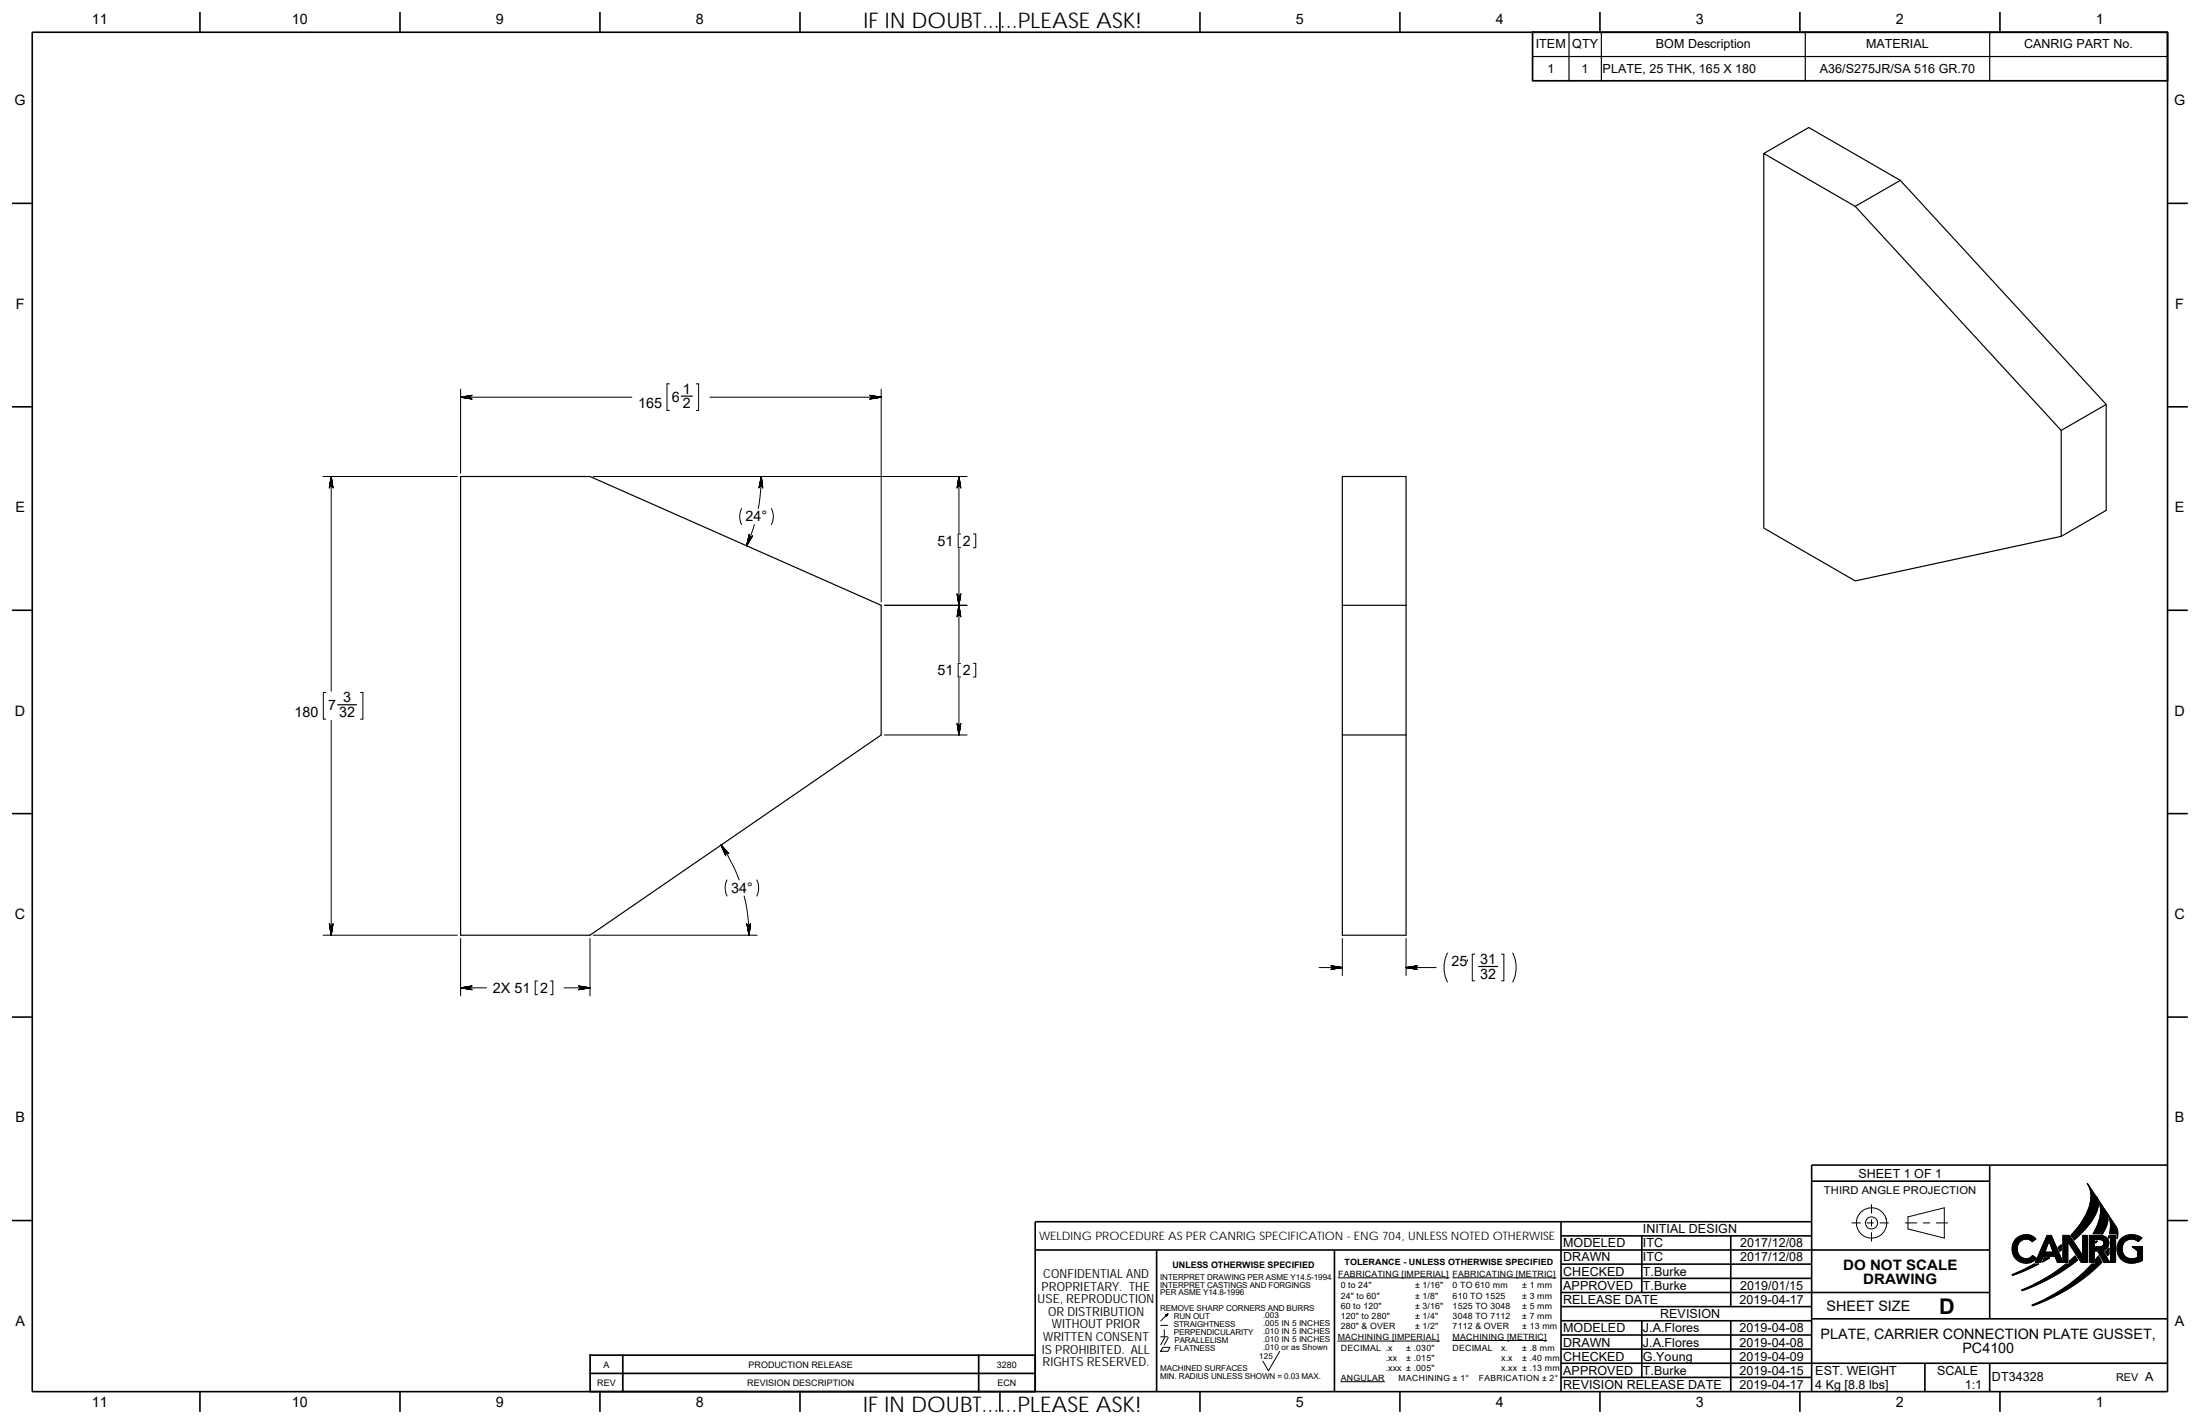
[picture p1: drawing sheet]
<svg xmlns="http://www.w3.org/2000/svg" width="432mm" height="279mm" viewBox="0 0 432 279" stroke-linecap="round" stroke-linejoin="round" font-family="sans-serif">
<g fill="none" stroke="#000" stroke-width=".32">
<path d="M6.3 6.3h419.1v266.8l-419.1-.1zM39.2 2.4v3.9M78.5 2.4v3.9M117.8 2.4v3.9M157 2.4v3.9M196.3 2.4v3.9M235.5 2.4v3.9M274.8 2.4v3.9M314 2.4v3.9M353.3 2.4v3.9M392.5 2.4v3.9M2.4 39.9h3.9"/>
<path d="M425.4 39.9h4M2.4 79.8h3.9M425.4 79.8h4M2.4 119.7h3.9M425.4 119.7h4M6.3 139.7h.1M425.4 139.7h.1M2.4 159.6h3.9M425.4 159.6h4M2.4 199.6h3.9M425.4 199.6h4M2.4 239.5h3.9"/>
<path d="M306.4 239.7v33.3M355.6 231.8h34.9M355.6 239.7h-152.4v33.3M390.5 228.6v30.2M425.4 228.6h-69.8v44.4M425.4 239.5h4M203.2 245.3h187.3M227 245.3v27.8M261.9 245.3v27.8M306.4 253.6h84.1M306.4 256.4h49.2M306.4 259.1h49.2"/>
<path d="M306.4 250.8h49.2M306.4 242.5h49.2M306.4 248h49.2M322.2 259.1v11.2M322.2 242.5v11.1M339.7 242.5v13.9M339.7 259.1v14M355.6 258.8h69.8M39.2 273v4M78.5 273.1v3.9M117.8 273.1v3.9M157 273v4"/>
<path d="M196.3 273v4M235.5 273v4M274.8 273v4M306.4 270.3h49.2M306.4 267.5h119M306.4 261.9h49.2M306.4 264.7h49.2M314 273v4M353.3 273v4M377.8 267.5v5.5M390.5 267.5v5.5M392.5 273v4"/>
</g>
<g fill="none" stroke="#000" stroke-width=".2">
<path d="M90.4 76.3v16.6M90.4 77.9h33.6M131.4 75.3h-.5v5.2h.5M136.7 75.3h.4v5.2h-.4M139.3 77.9h33.7M173 76.3v41.8M63.4 93.5h26.4M65 93.5v42.1M116.4 93.5h73.4M145.6 99.8l-.3 .9-.1 .9 .4 1.3M149.4 93.5l-.2 3.5-.4 2.8M151.4 99.8l.3 .9 .1 .9-.4 1.3"/>
<path d="M188.2 93.5v11M148.1 102.9l-1.6 4.2M173.6 118.8h16.2M188.2 107.7v22.2M188.5 104.8h-.4v2.7h.4M191.1 104.8h.4v2.7h-.4M63.9 135.9h-.4v5.2h.4M70.8 135.9h.4v5.2h-.4M188.2 133.1v11.1M188.5 130.2h-.4v2.6h.4M191.1 130.2h.4v2.6h-.4M65 141.3v42.2"/>
<path d="M173.6 144.2h16.2M141.5 165.8a30.5 30.5 0 0 1 3.6 6.9M142.7 172.7l-.3 .8-.1 1 .4 1.3M146.1 175.8a31.5 31.5 0 0 1 .9 7.7M148.5 172.7l.3 .8 .1 1-.4 1.3M63.4 183.5h26.4M90.4 193.8h5.1M90.4 184.1v11.3M105.5 192.5h-.4v2.7h.4M108 192.5h.5v2.7h-.5M110.7 193.8h5.1M115.8 184.1v11.3"/>
<path d="M116.4 183.5h32.2M258.9 189.8h4.6M263.5 184.1v7.3M276 184.1v7.3M276 189.8h5.9M284.1 187a6.3 6.3 0 0 0 0 5.7M289.4 187.2h-.4v5.2h.4M294.7 187.2h.5v5.2h-.5M296.9 187a6.3 6.3 0 0 1 0 5.7M363.5 239.9h1.7M366.4 239.9h1.3M367.3 236.4v1.6"/>
<path d="M367.3 239.3v1.3M369 239.9h1.6M374 239.9h2.2M374.5 238.8l7.1-1.8v5.9l-7.1-1.8zM377.5 239.9h1.3M380 239.9h2.3M409.7 232.2l1.8 2.7a3.6 3.6 0 0 1-.4 3.7 19.7 19.7 0 0 1-4 4.7l-.6-.9a12.5 12.5 0 0 0 3.9-7.6l-.3-1.7zM411.5 234.9l1.9 2.8a3.5 3.5 0 0 1-.2 3.5l-.6 .9h-1.8a7.3 7.3 0 0 0 1.1-6.4zM413.5 238l1.8 2.7a2.91 2.91 0 0 1 .2 2.3v-.9h-1.5a5.1 5.1 0 0 0-.5-4.1zM229.2 257.8l-1.4 1.4M262.7 250.7h21.7M285.1 250.7h20.3"/>
<path d="M367.3 241.9v1.6M394.9 250.1l4.3-2.1h.9l-3.8 1.8-1.3 .4zM395.5 243.2a2.72 2.72 0 0 1 4.1-.1l-.7 .5a1.8 1.8 0 0 0-2.3-.1 1.8 1.8 0 0 0-.6 2.2 1.68 1.68 0 0 0 2.9 .6l.8 .6a2.78 2.78 0 0 1-3.9 .2 2.78 2.78 0 0 1-.3-3.9zM396.8 253.1a34.5 34.5 0 0 0 8.7-5.1h.6v-.6l1.2-1 .5 .8a35.6 35.6 0 0 1-10.9 6zM398.8 256.1a32.8 32.8 0 0 0 11.8-8.1h.7v-.9l.6-.7 .6 1.3a35.8 35.8 0 0 1-13.6 8.5zM401.2 246.8h1.1l-1.4 .8zM401.8 242.4h.8l2.3 5.3v-5.3h1.3l2.5 3.9v-3.9h1v5.3h-1.2l-2.6-4.1-.1 4.1h-2l-.5-1.2h-2.3l-.5 1.2h-1zM402.2 243.5l.8 2.2h-1.7zM404 244.8l.6-.5v1l-.3 .2zM410.1 242.4a4.9 4.9 0 0 1 3.2 .3 1.47 1.47 0 0 1 .6 1.5 1.47 1.47 0 0 1-1.2 1.2l1.4 2.3h-1.2l-1.2-2.3h-.7v2.3h-.9zM411 243.2a2.06 2.06 0 0 1 1.8 .3l.1 .2a.81 .81 0 0 1-.3 .8 .81 .81 0 0 1-.8 .1h-.8zM411.3 243.5h.3l-.3 .4z"/>
<path d="M413.2 245.6l.7-.7v1.1l-.2 .4zM413.9 242.4v.5l-.1-.1zM414.3 242.4h.9v5.3h-.9zM419.7 243.6a1.96 1.96 0 0 0-2.6 .1 1.96 1.96 0 0 0-.2 2.7 1.96 1.96 0 0 0 2.7 .3v-1.3l-1.1-.8h2M420.4 242.9a2.93 2.93 0 0 0-3.9-.1 2.93 2.93 0 0 0-.5 3.9 3.4 3.4 0 0 0 4.5 .6M227.8 260.1h1.4M227.8 262.3h1.4M228.2 264.4h1.4l-.4 .7h-1.4zM228.5 260.9v1.4M228.6 262.5l-.8 1.3M229.3 262.5l-.8 1.3M251.2 265.2l-2.2 3.8-1.1-1.9"/>
<path d="M262.6 263.1h19.9M263.2 271.1h8.6M285.1 263h18.5"/>
<circle cx="367.3" cy="240" r="1.19"/>
<circle cx="367.3" cy="240" r="2.98"/>
</g>
<g fill="#000" stroke="#000" stroke-width=".2">
<path d="M90.4 77.9l2.3 .4z" fill-rule="evenodd"/>
<path d="M90.4 77.9l2.2 .4z" fill-rule="evenodd"/>
<path d="M90.4 77.9l2.1 .3z" fill-rule="evenodd"/>
<path d="M90.4 77.9l1.9 .1 .1 .1z" fill-rule="evenodd"/>
<path d="M90.4 77.9h1.9v.1z" fill-rule="evenodd"/>
<path d="M90.4 77.9l2-.2-.1 .2z" fill-rule="evenodd"/>
<path d="M90.4 77.9l2.1-.2z" fill-rule="evenodd"/>
<path d="M90.4 77.9l2.2-.3z" fill-rule="evenodd"/>
<path d="M90.4 77.9l2.3-.3z" fill-rule="evenodd"/>
<path d="M170.7 77.6l2.3 .3z" fill-rule="evenodd"/>
<path d="M170.8 77.6l2.2 .3z" fill-rule="evenodd"/>
<path d="M170.9 77.7l2.1 .2z" fill-rule="evenodd"/>
<path d="M171 77.7l2 .2h-2z" fill-rule="evenodd"/>
<path d="M171 77.9h2l-2 .1z" fill-rule="evenodd"/>
<path d="M171 78l2-.1-2 .2z" fill-rule="evenodd"/>
<path d="M171 78.1l2-.2-2.1 .3z" fill-rule="evenodd"/>
<path d="M170.8 78.3l2.2-.4z" fill-rule="evenodd"/>
<path d="M170.7 78.3l2.3-.4z" fill-rule="evenodd"/>
<path d="M65 93.5l-.4 2.3z" fill-rule="evenodd"/>
<path d="M65 93.5l-.3 2.2z" fill-rule="evenodd"/>
<path d="M65 93.5l-.3 2z" fill-rule="evenodd"/>
<path d="M65 93.5l-.1 1.9-.1 .1z" fill-rule="evenodd"/>
<path d="M65 93.5l.1 1.9h-.2z" fill-rule="evenodd"/>
<path d="M65 93.5l.2 2-.1-.1z" fill-rule="evenodd"/>
<path d="M65 93.5l.3 2z" fill-rule="evenodd"/>
<path d="M65 93.5l.3 2.2z" fill-rule="evenodd"/>
<path d="M65 93.5l.4 2.3z" fill-rule="evenodd"/>
<path d="M149.4 93.5l.3 2.3z" fill-rule="evenodd"/>
<path d="M149.4 93.5l.3 2.2z" fill-rule="evenodd"/>
<path d="M149.4 93.5l.2 2z" fill-rule="evenodd"/>
<path d="M149.4 93.5l.1 2-.1-.1z" fill-rule="evenodd"/>
<path d="M149.4 93.5v1.9h-.1z" fill-rule="evenodd"/>
<path d="M149.4 93.5l-.1 1.9h-.1z" fill-rule="evenodd"/>
<path d="M149.4 93.5l-.3 2z" fill-rule="evenodd"/>
<path d="M149.4 93.5l-.4 2.1z" fill-rule="evenodd"/>
<path d="M149.4 93.5l-.5 2.3z" fill-rule="evenodd"/>
<path d="M188.2 93.5l-.4 2.3z" fill-rule="evenodd"/>
<path d="M188.2 93.5l-.3 2.2z" fill-rule="evenodd"/>
<path d="M188.2 93.5l-.3 2z" fill-rule="evenodd"/>
<path d="M188.2 93.5v1.9l-.2 .1z" fill-rule="evenodd"/>
<path d="M188.2 93.5l.1 1.9h-.1z" fill-rule="evenodd"/>
<path d="M188.2 93.5l.2 2-.1-.1z" fill-rule="evenodd"/>
<path d="M188.2 93.5l.3 2z" fill-rule="evenodd"/>
<path d="M188.2 93.5l.4 2.2z" fill-rule="evenodd"/>
<path d="M188.2 93.5l.4 2.3z" fill-rule="evenodd"/>
<path d="M147 104.8l-.5 2.3z" fill-rule="evenodd"/>
<path d="M147 104.9l-.5 2.2z" fill-rule="evenodd"/>
<path d="M147 105.1l-.5 2z" fill-rule="evenodd"/>
<path d="M147.1 105.2l.1 .1-.7 1.8z" fill-rule="evenodd"/>
<path d="M147.2 105.3h.1l-.8 1.8z" fill-rule="evenodd"/>
<path d="M147.3 105.3h.1l-.9 1.8z" fill-rule="evenodd"/>
<path d="M147.4 105.3h.2l-1.1 1.8z" fill-rule="evenodd"/>
<path d="M147.7 105.2l-1.2 1.9z" fill-rule="evenodd"/>
<path d="M147.7 105.2v-.1l-1.2 2z" fill-rule="evenodd"/>
<path d="M188.2 118.8l-.4 2.3z" fill-rule="evenodd"/>
<path d="M188.2 118.8l-.3 2.1z" fill-rule="evenodd"/>
<path d="M188.2 118.8l-.3 2z" fill-rule="evenodd"/>
<path d="M188.2 118.8v1.9h-.2z" fill-rule="evenodd"/>
<path d="M188.2 118.8l.1 1.9h-.1z" fill-rule="evenodd"/>
<path d="M188.2 118.8l.2 1.9h-.1z" fill-rule="evenodd"/>
<path d="M188.2 118.8l.3 2z" fill-rule="evenodd"/>
<path d="M188.2 118.8l.4 2.1z" fill-rule="evenodd"/>
<path d="M188.2 118.8l.4 2.3z" fill-rule="evenodd"/>
<path d="M188.6 116.5l-.4 2.3z" fill-rule="evenodd"/>
<path d="M188.6 116.6l-.4 2.2z" fill-rule="evenodd"/>
<path d="M188.5 116.7l-.3 2.1z" fill-rule="evenodd"/>
<path d="M188.3 116.8h.1l-.2 2z" fill-rule="evenodd"/>
<path d="M188.2 116.8h.1l-.1 2z" fill-rule="evenodd"/>
<path d="M188 116.8h.2v2z" fill-rule="evenodd"/>
<path d="M187.9 116.7l.3 2.1z" fill-rule="evenodd"/>
<path d="M187.9 116.6l.3 2.2z" fill-rule="evenodd"/>
<path d="M187.8 116.5l.4 2.3z" fill-rule="evenodd"/>
<path d="M188.6 141.9l-.4 2.3z" fill-rule="evenodd"/>
<path d="M188.6 142l-.4 2.2z" fill-rule="evenodd"/>
<path d="M188.5 142.2l-.3 2z" fill-rule="evenodd"/>
<path d="M188.3 142.3l.1-.1-.2 2z" fill-rule="evenodd"/>
<path d="M188.2 142.3h.1l-.1 1.9z" fill-rule="evenodd"/>
<path d="M188 142.2l.2 .1v1.9z" fill-rule="evenodd"/>
<path d="M187.9 142.2l.3 2z" fill-rule="evenodd"/>
<path d="M187.9 142l.3 2.2z" fill-rule="evenodd"/>
<path d="M187.8 141.9l.4 2.3z" fill-rule="evenodd"/>
<path d="M141.5 165.8l1.6 1.7z" fill-rule="evenodd"/>
<path d="M141.5 165.8l1.5 1.6z" fill-rule="evenodd"/>
<path d="M141.5 165.8l1.4 1.6z" fill-rule="evenodd"/>
<path d="M141.5 165.8l1.2 1.6h-.1z" fill-rule="evenodd"/>
<path d="M141.5 165.8l1.1 1.6-.1 .1z" fill-rule="evenodd"/>
<path d="M141.5 165.8l1 1.7-.1 .1z" fill-rule="evenodd"/>
<path d="M141.5 165.8l.9 1.9z" fill-rule="evenodd"/>
<path d="M141.5 165.8l.9 2z" fill-rule="evenodd"/>
<path d="M141.5 165.8l.9 2.1z" fill-rule="evenodd"/>
<path d="M65.4 181.2l-.4 2.3z" fill-rule="evenodd"/>
<path d="M65.3 181.3l-.3 2.2z" fill-rule="evenodd"/>
<path d="M65.2 181.5l.1-.1-.3 2.1z" fill-rule="evenodd"/>
<path d="M65.1 181.5h.1l-.2 2z" fill-rule="evenodd"/>
<path d="M64.9 181.5h.2l-.1 2z" fill-rule="evenodd"/>
<path d="M64.8 181.5h.1l.1 2z" fill-rule="evenodd"/>
<path d="M64.7 181.4l.3 2.1z" fill-rule="evenodd"/>
<path d="M64.7 181.3l.3 2.2z" fill-rule="evenodd"/>
<path d="M64.6 181.2l.4 2.3z" fill-rule="evenodd"/>
<path d="M90.4 193.8l2.3 .4z" fill-rule="evenodd"/>
<path d="M90.4 193.8l2.2 .4z" fill-rule="evenodd"/>
<path d="M90.4 193.8l2.1 .3z" fill-rule="evenodd"/>
<path d="M90.4 193.8l1.9 .1 .1 .1z" fill-rule="evenodd"/>
<path d="M90.4 193.8h1.9v.1z" fill-rule="evenodd"/>
<path d="M90.4 193.8l2-.2-.1 .2z" fill-rule="evenodd"/>
<path d="M90.4 193.8l2.1-.3z" fill-rule="evenodd"/>
<path d="M90.4 193.8l2.2-.3z" fill-rule="evenodd"/>
<path d="M90.4 193.8l2.3-.4z" fill-rule="evenodd"/>
<path d="M113.5 193.4l2.3 .4z" fill-rule="evenodd"/>
<path d="M113.6 193.5l2.2 .3z" fill-rule="evenodd"/>
<path d="M113.7 193.5l2.1 .3z" fill-rule="evenodd"/>
<path d="M113.8 193.6l2 .2h-1.9z" fill-rule="evenodd"/>
<path d="M113.9 193.8h1.9l-1.9 .1z" fill-rule="evenodd"/>
<path d="M113.9 193.9l1.9-.1-2 .2z" fill-rule="evenodd"/>
<path d="M113.8 194l2-.2-2.1 .3z" fill-rule="evenodd"/>
<path d="M113.6 194.2l2.2-.4z" fill-rule="evenodd"/>
<path d="M113.5 194.2l2.3-.4z" fill-rule="evenodd"/>
<path d="M146.6 181.2l.4 2.3z" fill-rule="evenodd"/>
<path d="M146.6 181.3l.4 2.2z" fill-rule="evenodd"/>
<path d="M146.7 181.4l.3 2.1z" fill-rule="evenodd"/>
<path d="M146.8 181.5l.1 .1 .1 1.9z" fill-rule="evenodd"/>
<path d="M146.9 181.6l.1-.1v2z" fill-rule="evenodd"/>
<path d="M147 181.5h.1l-.1 2z" fill-rule="evenodd"/>
<path d="M147.2 181.4l-.2 2.1z" fill-rule="evenodd"/>
<path d="M147.3 181.3l-.3 2.2z" fill-rule="evenodd"/>
<path d="M147.3 181.2l-.3 2.3z" fill-rule="evenodd"/>
<path d="M261.2 190.2l2.3-.4z" fill-rule="evenodd"/>
<path d="M261.3 190.2l2.2-.4z" fill-rule="evenodd"/>
<path d="M261.5 190l2-.2-2.1 .3z" fill-rule="evenodd"/>
<path d="M261.5 189.9l2-.1-2 .2z" fill-rule="evenodd"/>
<path d="M261.5 189.8h2l-2 .1z" fill-rule="evenodd"/>
<path d="M261.5 189.7l2 .1h-2z" fill-rule="evenodd"/>
<path d="M261.4 189.6l2.1 .2z" fill-rule="evenodd"/>
<path d="M261.3 189.5l2.2 .3z" fill-rule="evenodd"/>
<path d="M261.2 189.5l2.3 .3z" fill-rule="evenodd"/>
<path d="M276 189.8l2.3-.3z" fill-rule="evenodd"/>
<path d="M276 189.8l2.1-.3z" fill-rule="evenodd"/>
<path d="M276 189.8l2-.2z" fill-rule="evenodd"/>
<path d="M276 189.8l1.9-.1v.1z" fill-rule="evenodd"/>
<path d="M276 189.8h1.9v.1z" fill-rule="evenodd"/>
<path d="M276 189.8l1.9 .1v.1z" fill-rule="evenodd"/>
<path d="M276 189.8l2 .3z" fill-rule="evenodd"/>
<path d="M276 189.8l2.1 .4z" fill-rule="evenodd"/>
<path d="M276 189.8l2.3 .4z" fill-rule="evenodd"/>
<path d="M409.7 232.2l1.9 2.8a3.5 3.5 0 0 1-.5 3.7l-1.9 2.5-2.1 2.1-.6-.9a13.9 13.9 0 0 0 3.9-7.2 4.5 4.5 0 0 0-.7-3z" fill-rule="evenodd"/>
<path d="M228.9 258l.3-.2z" fill-rule="evenodd"/>
<path d="M228.7 258l.5-.2z" fill-rule="evenodd"/>
<path d="M228.9 258.1l.3-.3-.2 .3z" fill-rule="evenodd"/>
<path d="M229.2 257.8l-.2 .5z" fill-rule="evenodd"/>
<path d="M394.9 250.1l4.3-2.1h.9l-4.1 1.9-1 .3z" fill-rule="evenodd"/>
<path d="M395.8 243a2.65 2.65 0 0 1 3.8 .1l-.7 .5a1.77 1.77 0 0 0-2.3-.2 1.77 1.77 0 0 0-.6 2.2 1.66 1.66 0 0 0 1.2 1.3 1.66 1.66 0 0 0 1.7-.6l.8 .6a2.78 2.78 0 0 1-4 .1 2.78 2.78 0 0 1 .1-4z" fill-rule="evenodd"/>
<path d="M398.8 256.1l2.6-1.2 2.3-1.3a27.7 27.7 0 0 0 5.4-4l1.5-1.6h.7v-.9l.6-.7 .6 1.3a35.8 35.8 0 0 1-13.6 8.5z" fill-rule="evenodd"/>
<path d="M401.8 242.4l-2.3 5.3h1l.5-1.2h2.3l.5 1.2h1.1l-2.3-5.3zM402.2 243.5l.8 2.2h-1.7z" fill-rule="evenodd"/>
<path d="M401.2 246.8h1.1l-1.4 .8z" fill-rule="evenodd"/>
<path d="M404.1 244.6l.5-.3v1l-.3 .2-.3-.7z" fill-rule="evenodd"/>
<path d="M396.8 253.1l2.3-1 2.5-1.4 3.9-2.7h.6v-.6l1.2-1 .5 .8a37 37 0 0 1-10.9 6z" fill-rule="evenodd"/>
<path d="M404.9 242.4h1.3l2.5 3.9v-3.9h1v5.3h-1.2l-2.6-4.1-.1 4.1h-.9z" fill-rule="evenodd"/>
<path d="M411.3 243.5h.3l-.3 .4z" fill-rule="evenodd"/>
<path d="M411.6 235l1.8 2.7a4.2 4.2 0 0 1-.8 4.4h-1.8a7.7 7.7 0 0 0 1.2-6.3z" fill-rule="evenodd"/>
<path d="M411 243.2h1.3l.5 .3a.77 .77 0 0 1 0 .9 .77 .77 0 0 1-.9 .2h-.9zM410.1 242.4v5.3h.9v-2.3h.7l1.2 2.3h1.2l-1.4-2.3a1.52 1.52 0 0 0 1.2-1.9 1.52 1.52 0 0 0-1.9-1.1z" fill-rule="evenodd"/>
<path d="M413.2 245.6l.7-.7v1.1l-.2 .4z" fill-rule="evenodd"/>
<path d="M413.9 242.4v.5l-.1-.1z" fill-rule="evenodd"/>
<path d="M414.3 242.4v5.3h.9v-5.3z" fill-rule="evenodd"/>
<path d="M413.5 238l1.8 2.7a2.99 2.99 0 0 1 .2 2.3v-.9h-1.5a5.1 5.1 0 0 0-.5-4.1z" fill-rule="evenodd"/>
<path d="M416.5 242.8a3.3 3.3 0 0 1 3.9 .1l-.7 .7a1.94 1.94 0 0 0-2.6 .1 1.94 1.94 0 0 0-.2 2.6 1.94 1.94 0 0 0 2.6 .4l.1-1.3-1.1-.8h2v2.7a3.5 3.5 0 0 1-4.4-.5 2.91 2.91 0 0 1 .4-4z" fill-rule="evenodd"/>
</g>
<g fill="none" stroke="#000" stroke-width=".23">
<path d="M300.8 11.1h124.6M308 6.3v9.6M314.3 6.3v9.6M354.3 6.3v9.6M390.5 6.3v9.6M346.2 30.1l17.9 10.4 40.5 44v20.7l-40.5 8.8-17.9-10.4zM346.2 30.1l8.8-5.1 18 10.4M373 35.4l40.4 44-8.8 5.1M373 35.4l-8.9 5.1M133.7 77.7h2.2M413.4 79.4v20.7l-8.8 5.1M90.4 93.5h25.4l57.2 25.3v25.4l-57.2 39.3h-25.4z"/>
<path d="M263.5 118.8h12.5M276 118.8v25.4h-12.5M276 118.8v-25.3h-12.5v90h12.5v-39.3M66.3 138.3h3.7M288 188.3h.1M290.2 189.6h3.7"/>
</g>
<path d="M300.8 6.3h124.6v9.6h-124.6zM115.8 265.9h87.4v7.1h-87.4zM115.8 269.5h87.4M122.2 265.9v7.1M192.1 265.9v7.1" fill="none" stroke="#000" stroke-width=".34"/>
<g font-size="4.2">
<text x="169.5" y="5.4">IF IN DOUBT......PLEASE ASK!</text>
<text x="380.6" y="257.7">D</text>
<text x="169.4" y="277">IF IN DOUBT......PLEASE ASK!</text>
</g>
<g font-size="2.8">
<text x="18.1" y="4.7">11</text>
<text x="57.3" y="4.7">10</text>
<text x="97.3" y="4.7">9</text>
<text x="136.6" y="4.7">8</text>
<text x="254.4" y="4.7">5</text>
<text x="293.6" y="4.7">4</text>
<text x="332.9" y="4.7">3</text>
<text x="372.1" y="4.7">2</text>
<text x="411.4" y="4.7">1</text>
<text x="2.9" y="20.7">G</text>
<text x="426.7" y="20.7">G</text>
<text x="3.1" y="60.6">F</text>
<text x="427" y="60.6">F</text>
<text x="134" y="77.3">1</text>
<text x="125.3" y="80.1">165</text>
<text x="131.8" y="78.8">6</text>
<text x="134" y="80.1">2</text>
<text x="3" y="100.5">E</text>
<text x="426.9" y="100.5">E</text>
<text x="146.3" y="102.3">24°</text>
<text x="184" y="107.1">51 2</text>
<text x="67.4" y="137.8">3</text>
<text x="184" y="132.4">51</text>
<text x="189" y="132.4">2</text>
<text x="2.9" y="140.4">D</text>
<text x="57.8" y="140.7">180</text>
<text x="64.4" y="139.4">7</text>
<text x="66.6" y="140.7">32</text>
<text x="426.8" y="140.4">D</text>
<text x="143.5" y="175.2">34°</text>
<text x="2.9" y="180.3">C</text>
<text x="426.8" y="180.3">C</text>
<text x="284.9" y="189.5">25</text>
<text x="290.5" y="189.2">31</text>
<text x="96.8" y="194.8">2X 51</text>
<text x="106" y="194.8">2</text>
<text x="290.5" y="192">32</text>
<text x="3" y="220.2">B</text>
<text x="426.9" y="220.2">B</text>
<text x="361.8" y="249.1">DO NOT SCALE</text>
<text x="365.7" y="251.9">DRAWING</text>
<text x="358.5" y="257.2">SHEET SIZE</text>
<text x="3" y="260.2">A</text>
<text x="357.3" y="262.7">PLATE, CARRIER CONNECTION PLATE GUSSET,</text>
<text x="426.9" y="260.2">A</text>
<text x="385.2" y="265.6">PC4100</text>
<text x="18.1" y="276.2">11</text>
<text x="57.3" y="276.2">10</text>
<text x="97.3" y="276.2">9</text>
<text x="136.6" y="276.2">8</text>
<text x="254.4" y="276.2">5</text>
<text x="293.6" y="276.2">4</text>
<text x="332.9" y="276.2">3</text>
<text x="372.1" y="276.2">2</text>
<text x="411.4" y="276.2">1</text>
</g>
<g font-size="2.5">
<text x="301.4" y="9.4">ITEM QTY</text>
<text x="325" y="9.4">BOM Description</text>
<text x="366.2" y="9.4">MATERIAL</text>
<text x="397.3" y="9.4">CANRIG PART No.</text>
<text x="303.7" y="14.4">1</text>
<text x="310.4" y="14.4">1</text>
<text x="314.6" y="14.4">PLATE, 25 THK, 165 X 180</text>
<text x="357.2" y="14.4">A36/S275JR/SA 516 GR.70</text>
<text x="364.8" y="231.1">SHEET 1 OF 1</text>
<text x="306.8" y="244.7">MODELED</text>
<text x="322.5" y="244.7">ITC</text>
<text x="322.5" y="242">INITIAL DESIGN</text>
<text x="341.6" y="244.7">2017/12/08</text>
<text x="204.7" y="250.8">CONFIDENTIAL AND</text>
<text x="306.8" y="247.5">DRAWN</text>
<text x="306.8" y="250.3">CHECKED</text>
<text x="322.5" y="250.3">T.Burke</text>
<text x="322.5" y="247.5">ITC</text>
<text x="341.6" y="247.5">2017/12/08</text>
<text x="203.7" y="255.7">USE, REPRODUCTION</text>
<text x="204.4" y="253.2">PROPRIETARY. THE</text>
<text x="306.8" y="253.1">APPROVED</text>
<text x="306.8" y="255.9">RELEASE DATE</text>
<text x="322.5" y="253.1">T.Burke</text>
<text x="341.4" y="255.9">2019-04-17</text>
<text x="341.6" y="253.1">2019/01/15</text>
<text x="204.7" y="263.1">WRITTEN CONSENT</text>
<text x="205.7" y="258.2">OR DISTRIBUTION</text>
<text x="206.5" y="260.6">WITHOUT PRIOR</text>
<text x="306.8" y="261.4">MODELED</text>
<text x="322.5" y="261.4">J.A.Flores</text>
<text x="325.8" y="258.6">REVISION</text>
<text x="341.4" y="261.4">2019-04-08</text>
<text x="204.5" y="265.6">IS PROHIBITED. ALL</text>
<text x="204.6" y="268.1">RIGHTS RESERVED.</text>
<text x="306.8" y="269.7">APPROVED</text>
<text x="306.8" y="267">CHECKED</text>
<text x="306.8" y="264.2">DRAWN</text>
<text x="322.5" y="264.2">J.A.Flores</text>
<text x="322.5" y="267">G.Young</text>
<text x="322.5" y="269.7">T.Burke</text>
<text x="341.4" y="264.2">2019-04-08</text>
<text x="341.4" y="267">2019-04-09</text>
<text x="341.4" y="269.7">2019-04-15</text>
<text x="356.3" y="269.7">EST. WEIGHT</text>
<text x="380.2" y="269.7">SCALE</text>
<text x="306.8" y="272.5">REVISION RELEASE DATE</text>
<text x="341.4" y="272.5">2019-04-17</text>
<text x="356.3" y="272.5">4 Kg [8.8 lbs]</text>
<text x="385.6" y="272.6">1:1</text>
<text x="391" y="271">DT34328</text>
<text x="421" y="271">A</text>
</g>
<text font-size="2.3" x="203.9" y="243.3">WELDING PROCEDURE AS PER CANRIG SPECIFICATION - ENG 704, UNLESS NOTED OTHERWISE</text>
<g font-size="2.1">
<text x="358" y="234.2">THIRD ANGLE PROJECTION</text>
<text x="415.4" y="271">REV</text>
</g>
<g font-size="1.8">
<text x="230.1" y="248.7">UNLESS OTHERWISE SPECIFIED</text>
<text x="118.4" y="268.4">A</text>
<text x="146.9" y="268.4">PRODUCTION RELEASE</text>
<text x="195.6" y="268.4">3280</text>
<text x="117.2" y="271.9">REV</text>
<text x="146.7" y="271.9">REVISION DESCRIPTION</text>
<text x="195.8" y="271.9">ECN</text>
</g>
<g font-size="1.7">
<text x="262.7" y="250.5">FABRICATING [IMPERIAL] FABRICATING [METRIC]</text>
<text x="263.9" y="248.3">TOLERANCE - UNLESS OTHERWISE SPECIFIED</text>
<text x="263.1" y="252.7">0 to 24&quot;</text>
<text x="263.1" y="254.8">24&quot; to 60&quot;</text>
<text x="263.1" y="256.8">60 to 120&quot;</text>
<text x="277.7" y="252.7">± 1/16&quot;</text>
<text x="277.7" y="254.8">± 1/8&quot;</text>
<text x="277.7" y="256.8">± 3/16&quot;</text>
<text x="285.1" y="256.8">1525 TO 3048</text>
<text x="285.1" y="254.8">610 TO 1525</text>
<text x="285.1" y="252.7">0 TO 610 mm</text>
<text x="298.8" y="254.8">± 3 mm</text>
<text x="298.8" y="252.7">± 1 mm</text>
<text x="298.8" y="256.8">± 5 mm</text>
<text x="262.6" y="262.9">MACHINING [IMPERIAL]</text>
<text x="263.1" y="258.8">120&quot; to 280&quot;</text>
<text x="263.1" y="260.7">280&quot; &amp; OVER</text>
<text x="277.7" y="260.7">± 1/2&quot;</text>
<text x="277.7" y="258.8">± 1/4&quot;</text>
<text x="285.1" y="262.8">MACHINING [METRIC]</text>
<text x="285.1" y="258.8">3048 TO 7112</text>
<text x="285.1" y="260.7">7112 &amp; OVER</text>
<text x="298.8" y="258.8">± 7 mm</text>
<text x="298.8" y="260.7">± 13 mm</text>
<text x="263.2" y="265.1">DECIMAL .x</text>
<text x="272" y="268.9">.xxx ± .005&quot;</text>
<text x="272" y="267">.xx</text>
<text x="276" y="265.1">± .030&quot;</text>
<text x="276" y="267">± .015&quot;</text>
<text x="285.1" y="265.1">DECIMAL</text>
<text x="294.7" y="265.1">x.</text>
<text x="294.7" y="268.9">x.xx ± .13 mm</text>
<text x="294.7" y="267">x.x</text>
<text x="298.8" y="267">± .40 mm</text>
<text x="298.8" y="265.1">± .8 mm</text>
<text x="263.2" y="270.9">ANGULAR</text>
<text x="274.5" y="270.9">MACHINING ± 1°</text>
<text x="290.3" y="270.9">FABRICATION ± 2°</text>
</g>
<g font-size="1.6">
<text x="227.7" y="251.1">INTERPRET DRAWING PER ASME Y14.5-1994</text>
<text x="227.7" y="252.6">INTERPRET CASTINGS AND FORGINGS</text>
<text x="227.7" y="254.2">PER ASME Y14.8-1996</text>
<text x="227.7" y="257.3">REMOVE SHARP CORNERS AND BURRS</text>
<text x="230.4" y="258.8">RUN OUT</text>
<text x="230.4" y="260.4">STRAIGHTNESS</text>
<text x="230.4" y="261.9">PERPENDICULARITY</text>
<text x="230.5" y="263.5">PARALLELISM</text>
<text x="247.9" y="258.6">.003</text>
<text x="247.9" y="260.2">.005 IN 5 INCHES</text>
<text x="247.9" y="261.7">.010 IN 5 INCHES</text>
<text x="247.9" y="263.3">.010 IN 5 INCHES</text>
<text x="227.7" y="268.9">MACHINED SURFACES</text>
<text x="230.5" y="265">FLATNESS</text>
<text x="247.2" y="266.7">125</text>
<text x="247.9" y="264.8">.010 or as Shown</text>
<text x="227.7" y="270.5">MIN. RADIUS UNLESS SHOWN = 0.03 MAX.</text>
</g>
</svg>
